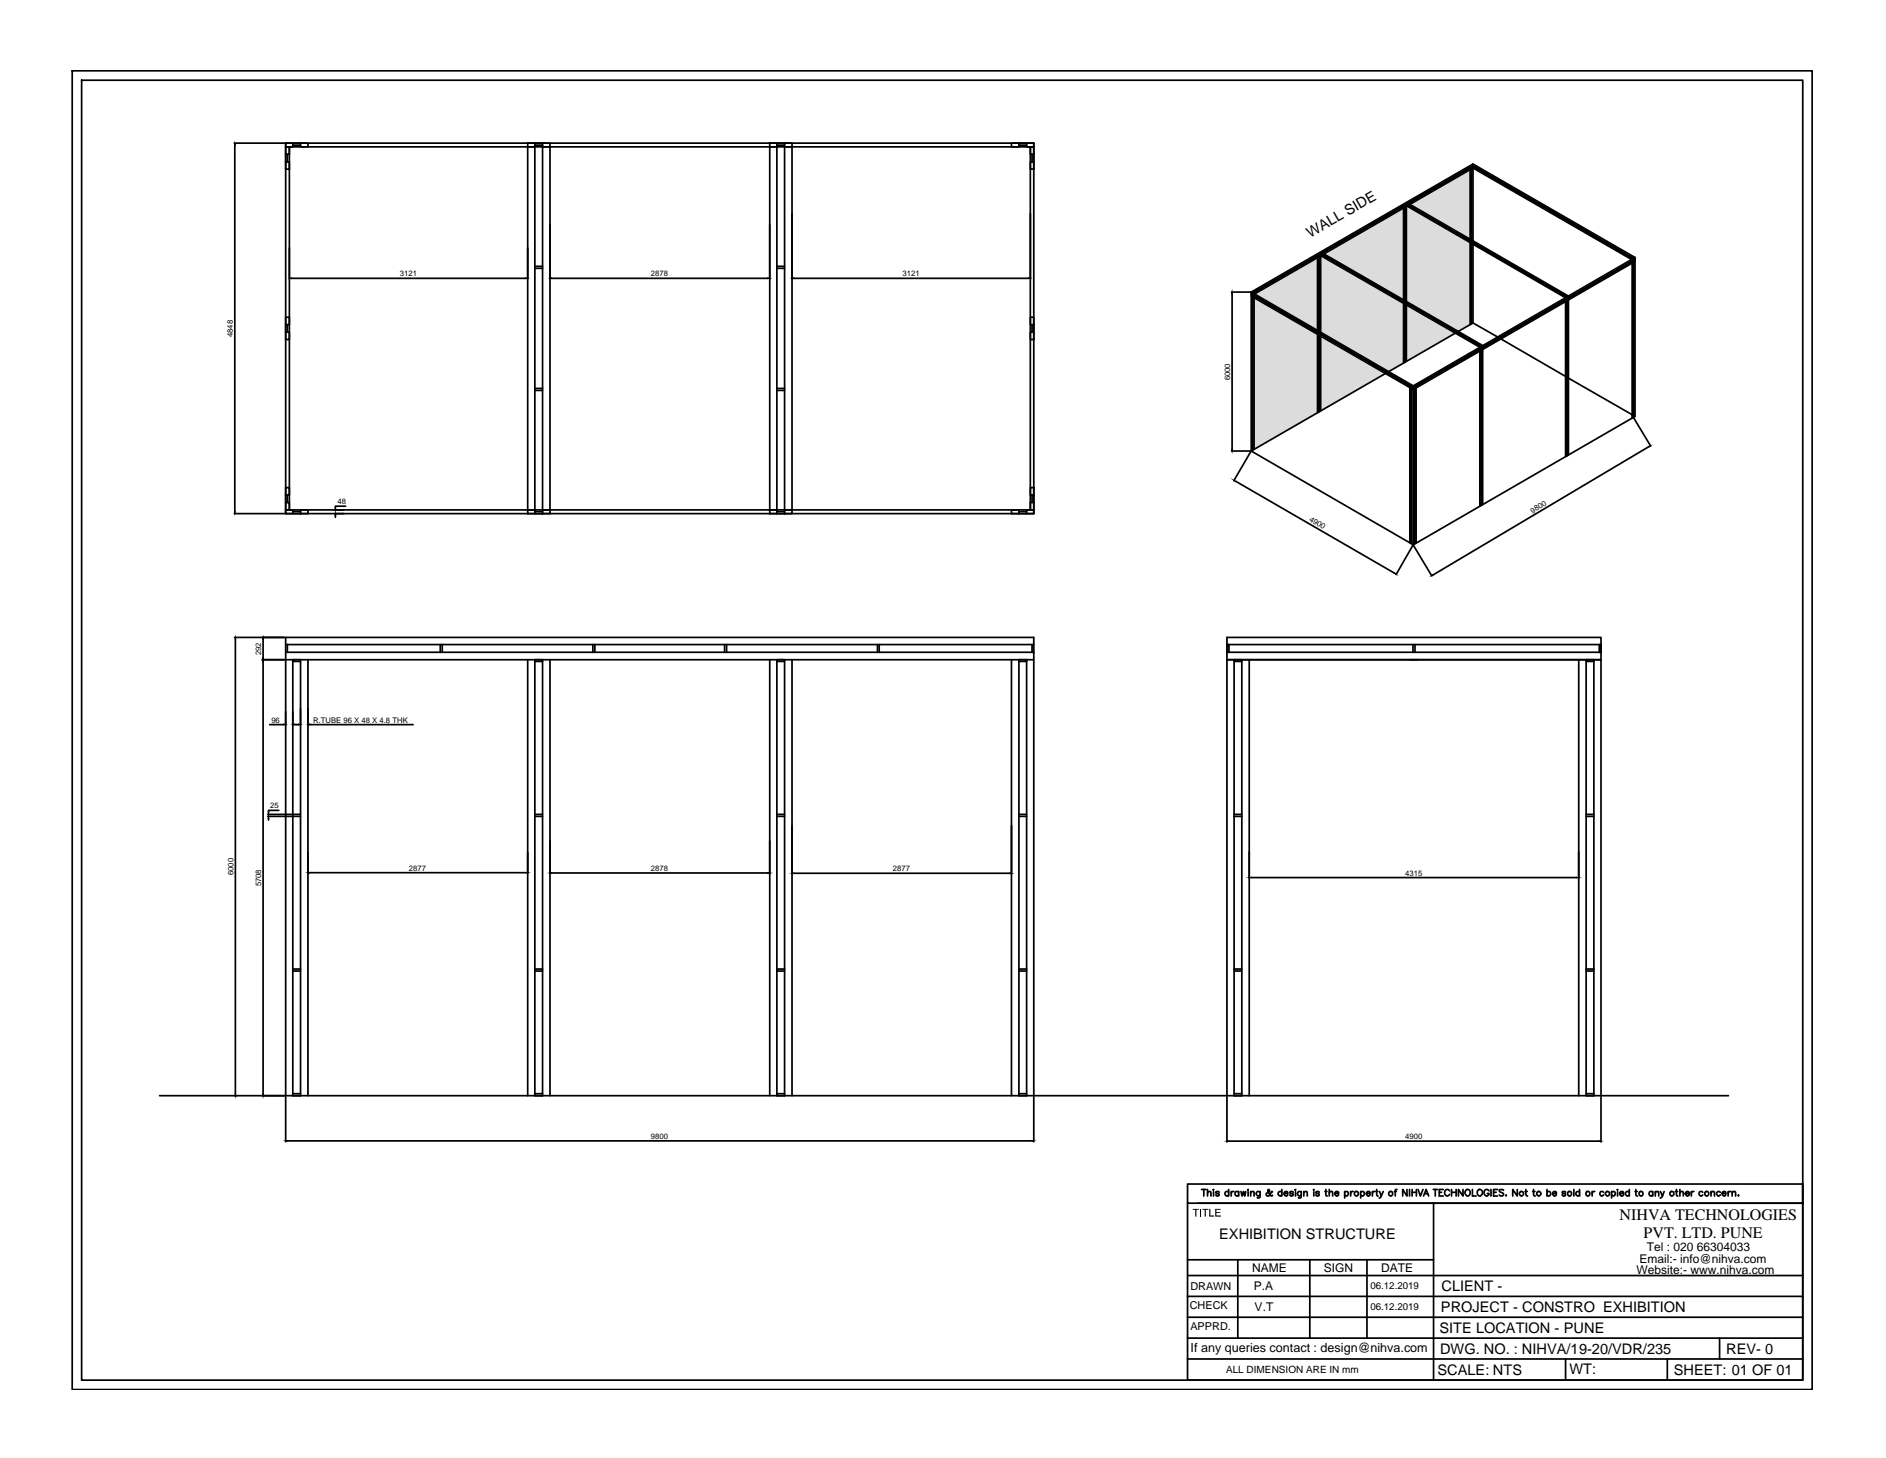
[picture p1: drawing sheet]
<svg xmlns="http://www.w3.org/2000/svg" width="279mm" height="216mm" viewBox="0 0 279 216" stroke-linecap="round" stroke-linejoin="round" font-family="sans-serif">
<!-- layer: 0 -->
<g fill="none" stroke="#000" stroke-width=".25">
<path d="M10.7 10.5h257.8v195.3h-257.8zM12.1 11.9h255v192.5h-255zM34.7 21.2h7.4M34.8 21.5v54.3M42.3 21.2h110.8v54.9h-110.8zM42.3 21.2h1.1v.5h-1.1zM42.3 24h.6v1h-.6zM42.3 22.8v-1.1h.6v1.1h-.6v1.2M42.6 22.8v1.2M42.9 21.7h109.7v53.8h-109.7zM42.9 36.7v4.6M43.4 21.2h1.1v.5h1.1v-.5h-1.1"/>
<path d="M43.4 21.5h1.1M78.2 21.2h1v.5h-1zM78.2 21.7v53.8M79.2 21.2h1.2v.5h1.1v-.5h-1.1M79.2 21.5h1.2M79.2 21.7v53.8M79.2 39.7h1.2M79.2 39.4h1.2M80.4 21.7v53.8M81.5 21.7v53.8M114 21.2h1.1v.5h-1.1zM114 21.7v53.8"/>
<path d="M115.1 21.2h1.1v.5h1.1v-.5h-1.1M115.1 21.5h1.1M115.1 21.7v53.8M115.1 39.7h1.1M115.1 39.4h1.1M116.2 21.7v53.8M117.3 21.7v53.8M150.9 21.2h-1.1v.5h1.1v-.5h1.2M150.9 21.5h1.2M152.1 21.2h1v.5h-1zM152.6 24h.5v1h-.5zM152.6 31.7v9.6"/>
<path d="M152.9 22.8v1.2M153.1 22.8v-1.1h-.5v1.1h.5v1.2M195.2 38.1v10.9M195.4 38v11.1M195.5 38v11.1M195.7 37.9v11.3M195.7 37.9l23.5 13.5M195.9 37.7l23.5 13.6M196 37.7l23.5 13.6M196.2 37.6l23.5 13.6M207.9 30.8v13.6M208.1 30.7v13.8"/>
<path d="M208.2 30.6v14M208.4 30.6v14M208.4 30.5l23.5 13.6M208.6 30.4l23.5 13.6M208.7 30.4l23.5 13.5M208.9 30.3l23.5 13.5M217.8 25.1v10.3M217.8 35.9v12.2M217.9 25v10.5M217.9 36v12M218 25v10.6M218 36.1v11.8"/>
<path d="M218.2 36.2v11.6l-32.8 19 24 13.9M218.2 24.3v11.4M241.7 38.4l-23.5-13.5-32.4 18.6M241.8 39v22.9M241.9 38.3l-23.7-13.6-32.5 18.7M242 38.9v22.9M242 38.8v23M242 38.3l-23.8-13.8-32.7 18.9M242.2 38.1l-24-13.8-32.8 19M242.2 38.1l-32.8 19M242.2 38.4l-32.8 18.9-24-13.8M242.2 38.5l-32.8 19-24-13.9"/>
<path d="M242.2 38.1v23.6l-32.8 19M242.2 38.7l-32.8 19-24-13.9M42.3 49.2h.6v1.1h-.6zM42.3 48.1v-1.1h.6v1.1h-.6v1.1M42.6 48.1v1.1M43.1 41.2h34.8M79.2 57.5h1.2M79.2 57.8h1.2M81.7 41.2h32M115.1 57.5h1.1M115.1 57.8h1.1M117.6 41.2h34.7"/>
<path d="M152.6 49.2h.5v1.1h-.5zM152.9 48.1v1.1M153.1 48.1v-1.1h-.5v1.1h.5v1.1M182.4 43.3h2.9M182.5 43.5v23M185.4 43.3l24 13.8M185.4 43.3v23.5M185.5 43.9v22.8M185.6 44v22.6M185.8 44.1v22.4M195.2 49.5v11.6M195.4 49.6v11.4"/>
<path d="M195.5 49.7v11.2M195.7 49.8v11.1M207.9 44.9v8.8M208.1 45v8.7M208.2 45.1v8.5M208.4 45.2v8.3M208.9 57.4v23M209 57.5v23M209.2 57.6v22.9M209.3 57.3v.2M209.4 57.1v23.6M209.4 57.3v.2"/>
<path d="M209.5 57.6v22.9M209.6 57.6v22.9M209.8 57.4v23M217.6 52.4h-.1M218.2 47.8l3.7 2.1M219.2 52v23M219.4 51.9v23M219.5 51.8v23M219.7 51.8v22.9M222.4 50.2l9.5 5.5M231.9 44.7v22.9M232.1 44.6v22.9"/>
<path d="M232.2 44.5v23M232.4 44.4v23M232.4 56l9.4 5.4M34.7 76.1h7.4M42.3 75.5h1.1v.6h-1.1zM42.3 72.2h.6v1.1h-.6zM42.3 73.3v1.1h.6v1.1h-.6v-1.1M42.6 73.3v1.1M43.4 76.1h1.1v-.6h1.1v.6h-1.1M43.4 75.8h1.1M49.6 76.1h1.4M49.6 75.5h1.4"/>
<path d="M49.7 76.3v.3M51.2 75h-1.5v.2M78.2 75.5h1v.6h-1zM79.2 76.1h1.2v-.6h1.1v.6h-1.1M79.2 75.8h1.2M114 75.5h1.1v.6h-1.1zM115.1 76.1h1.1v-.6h1.1v.6h-1.1M115.1 75.8h1.1M150.9 76.1h-1.1v-.6h1.1v.6h1.2M150.9 75.8h1.2M152.1 75.5h1v.6h-1zM152.6 72.2h.5v1.1h-.5z"/>
<path d="M152.9 73.3v1.1M153.1 73.3v1.1h-.5v1.1h.5v-1.1M182.4 66.8h2.9M183.1 71.3l23.5 13.6M185.3 66.8l-2.5 4.4M241.8 61.5l2.7 4.6M244.2 66.2l-31.9 18.9M34.7 94.4h7.4M34.9 94.6v67.4M38.8 97.7h3.3M39 94.6v2.8M39 97.9v64.1"/>
<path d="M42.3 95.4h110.8M42.3 96.6h110.8M42.3 97.7h110.8M42.6 95.4v1.2M43.4 97.7v64.5M43.4 97.9h1.1M44.5 97.7v64.5M45.6 97.7v64.5M65.2 95.4v1.2M65.5 95.4v1.2M78.2 97.7v64.5M79.2 97.9h1.2"/>
<path d="M81.5 97.7v64.5M87.8 95.4v1.2M88.1 95.4v1.2M107.3 95.4v1.2M107.6 95.4v1.2M114 97.7v64.5M115.1 97.9h1.1M117.3 97.7v64.5M130 95.4v1.2M130.2 95.4v1.2M149.8 97.7v64.5M150.9 97.7v64.5"/>
<path d="M150.9 97.9h1.2M152.1 97.7v64.5M152.9 95.4v1.2M181.8 95.4h.3v1.2h-.3zM181.8 95.4h55.4M181.8 96.6h55.4M181.8 97.7h55.4M182.8 97.9h1.2M185.1 97.7v64.5M209.3 95.4v1.2M209.3 80.7l-2.5 4.4M209.4 80.7l2.7 4.6"/>
<path d="M209.6 95.4v1.2M233.9 97.7v64.5M235 97.9h1.1M236.9 95.4h.3v1.2h-.3zM39.9 107.3h2.1M43.7 107.3h.5M45.9 107.3h15.3M39.7 120.9h3.5M39.7 120.6h3.5M39.8 121.1v.3M41.3 120h-1.5v.3M43.4 120.9h1.1"/>
<path d="M43.4 120.6h1.1M45.9 129.2h32M79.2 120.9h1.2M79.2 120.6h1.2M81.7 129.3h32M115.1 120.9h1.1M115.1 120.6h1.1M117.6 129.3h32M150.9 120.9h1.2M150.9 120.6h1.2M182.8 120.9h1.2M182.8 120.6h1.2"/>
<path d="M185.4 129.9h48.2M235 120.9h1.1M235 120.6h1.1M43.4 143.8h1.1M43.4 143.5h1.1M79.2 143.8h1.2M79.2 143.5h1.2M115.1 143.8h1.1M115.1 143.5h1.1M150.9 143.8h1.2M150.9 143.5h1.2M182.8 143.8h1.2"/>
<path d="M182.8 143.5h1.2M235 143.8h1.1M235 143.5h1.1M23.7 162.2h232.4M42.3 162.2v-67.8h110.8v67.8M42.3 162.4v6.7M42.6 168.9h110.3M43.4 162h1.1M79.2 162.2v-64.5h1.2v64.5M79.2 162h1.2M115.1 162.2v-64.5h1.1v64.5M115.1 162h1.1"/>
<path d="M150.9 162h1.2M153.1 162.4v6.7M175.9 175.3h91.2v2.9h-91.2zM177.4 178.2h89.7M178 176.1h.7M178.3 176.1v1M178.9 176.6l.1-.1h.4v.6M178.9 176.1v1M179.8 176.1v.1zM179.8 176.5v.6M180.6 176.6l-.2-.2-.2 .1v.2l.4 .1v.1l-.2 .2-.3-.2M181.8 162.2v-67.8h55.4v67.8"/>
<path d="M181.8 162.4v6.7M182 176.6a.31 .31 0 0 0-.4-.1 .31 .31 0 0 0 0 .5 .31 .31 0 0 0 .4-.1M182 176.1v1M182.1 169h54.8M182.4 176.4v.7M182.8 176.4a.3 .3 0 0 0-.4 .3M182.8 162.2v-64.5h1.2v64.5M182.8 162h1.2M183.5 176.6a.31 .31 0 0 0-.5-.1 .31 .31 0 0 0 0 .5 .31 .31 0 0 0 .5-.1M183.5 176.4v.7M183.8 176.4l.2 .7 .2-.7 .2 .7 .2-.7M184.9 176.1v.1z"/>
<path d="M184.9 176.5v.6M185.3 176.6l.2-.2 .2 .1 .1 .6M185.3 176.4v.7M186.7 176.4l-.1 .9-.3 .1M186.7 176.6a.33 .33 0 0 0-.6 .1 .33 .33 0 0 0 .4 .4l.2-.2M188.5 176.5h-.1l-.5 .6h-.2l-.1-.3 .5-.5-.1-.1h-.1a.91 .91 0 0 0 .6 .9v-.1M189.9 176.6a.31 .31 0 0 0-.5-.1 .31 .31 0 0 0 0 .5 .31 .31 0 0 0 .5-.1M189.9 176.1v1M190.2 176.7h.6l-.1-.2a.31 .31 0 0 0-.4 .1 .31 .31 0 0 0 0 .4 .31 .31 0 0 0 .5-.1M191.6 176.6l-.2-.2-.3 .2v.1l.4 .1v.2l-.3 .1-.1-.2M191.8 176.2h.2zM191.9 176.5v.6"/>
<path d="M192.8 176.4l-.1 .9-.4 .1M192.8 176.6a.31 .31 0 0 0-.5-.1 .31 .31 0 0 0 0 .5 .31 .31 0 0 0 .5-.1M193.2 176.6l.1-.1h.3l.1 .6M193.2 176.4v.7M194.6 176.1v.1zM194.6 176.5v.6M195.4 176.6l-.1-.2-.3 .1v.2l.4 .1v.1l-.1 .2-.4-.2M196.3 176.4h.3M196.4 176.1v.8l.2 .2M196.9 176.6l.2-.2 .3 .1v.6M196.9 176.1v1M197.8 176.7h.5v-.2a.31 .31 0 0 0-.5 .1 .31 .31 0 0 0 .1 .4 .31 .31 0 0 0 .4-.1"/>
<path d="M199.2 176.6a.31 .31 0 0 1 .5-.1 .31 .31 0 0 1 0 .5 .31 .31 0 0 1-.5-.1M199.2 176.4v1M200.1 176.4v.7M200.5 176.4a.3 .3 0 0 0-.4 .3M201.6 176.6a.31 .31 0 0 1 .4-.1 .31 .31 0 0 1 0 .5 .31 .31 0 0 1-.4-.1M201.6 176.4v1M202.4 176.7h.6l-.1-.2a.31 .31 0 0 0-.4 .1 .31 .31 0 0 0 0 .4 .31 .31 0 0 0 .5-.1M203.3 176.4v.7M203.7 176.4l-.3 .1-.1 .2M203.8 176.4h.3M203.9 176.1v.8l.3 .2M204.4 176.4l.2 .7 .3-.7"/>
<path d="M204.6 177.1l-.3 .3M206.6 176.4h.3M207 176.1l-.3 .1v.1v.8M208.4 176.1v1l-.6-1v1M208.8 176.1v1M209.2 176.1v1M209.2 176.6h.6M209.8 176.1v1M210.1 176.1l.3 1 .4-1M210.9 177.1l.4-1 .4 1M211.1 176.8h.4M212.3 176.1h.7"/>
<path d="M212.4 178.2v26.2M212.6 176.1v1M213.2 176.6h.4M213.8 176.1h-.6v1h.6M214.7 176.3a.38 .38 0 0 0-.4-.2 .38 .38 0 0 0-.3 .4v.2a.37 .37 0 0 0 .3 .4 .37 .37 0 0 0 .4-.2M215 176.6h.7M215 176.1v1M215.7 176.1v1M216.7 176.1v1l-.6-1v1M217.2 176.3l.1-.2a.49 .49 0 0 1 .5 .5 .49 .49 0 0 1-.5 .5l-.1-.2a.47 .47 0 0 1 0-.6zM218.1 176.1v1h.6M218.9 176.3l.1-.1a.48 .48 0 0 1 .6 .4 .48 .48 0 0 1-.5 .5l-.3-.4z"/>
<path d="M220.6 176.3a.38 .38 0 0 0-.4-.2 .38 .38 0 0 0-.3 .4v.2a.36 .36 0 0 0 .3 .4 .36 .36 0 0 0 .4-.4h-.3M220.9 176.1v1M221.3 176.6h.3M221.9 176.1h-.6v1h.6M222.7 176.3l-.2-.2-.4 .2 .1 .2 .5 .3-.2 .3h-.2l-.2-.2M223.1 177v.1zM224.8 176.1v1l-.7-1v1M225.9 176.4h.4M226 176.1v.8l.3 .2M227.1 176.4h.3M227.2 176.1v.8l.2 .2M229.2 176.6a.31 .31 0 0 1 .4-.1 .31 .31 0 0 1 0 .5 .31 .31 0 0 1-.4-.1"/>
<path d="M229.2 176.1v1M230 176.7h.6l-.1-.2a.31 .31 0 0 0-.4 .1 .31 .31 0 0 0 0 .4 .31 .31 0 0 0 .5-.1M231.9 176.6l-.1-.2-.3 .1v.2l.4 .1v.1l-.1 .2-.4-.2M233.2 176.1v1M234 176.6a.31 .31 0 0 0-.4-.1 .31 .31 0 0 0 0 .5 .31 .31 0 0 0 .4-.1M234 176.1v1M235 162.2v-64.5h1.1v64.5M235 162h1.1M235.9 176.4v.7M236.2 176.4a.3 .3 0 0 0-.3 .3M237.2 162.4v6.7M237.6 176.6a.31 .31 0 0 0-.5-.1 .31 .31 0 0 0 0 .5 .31 .31 0 0 0 .5-.1"/>
<path d="M238.7 176.6a.31 .31 0 0 1 .5-.1 .31 .31 0 0 1 0 .5 .31 .31 0 0 1-.5-.1M238.7 176.4v1M239.6 176.1v.1zM239.6 176.5v.6M240 176.7h.5v-.2a.31 .31 0 0 0-.5 .1 .31 .31 0 0 0 .1 .4 .31 .31 0 0 0 .4-.1M241.4 176.6a.33 .33 0 0 0-.6 .1 .33 .33 0 0 0 .4 .4l.2-.2M241.4 176.1v1M242.2 176.4h.4M242.3 176.1v.8l.3 .2M244.8 176.6a.31 .31 0 0 0-.4-.1 .31 .31 0 0 0 0 .5 .31 .31 0 0 0 .4-.1M244.8 176.4v.7M245.2 176.6l.2-.2 .3 .1v.6"/>
<path d="M245.2 176.4v.7M246 176.4l.3 .7 .2-.7M246.3 177.1l-.4 .3M248.2 176.4h.3M248.4 176.1v.8l.2 .2M248.9 176.6l.2-.2 .2 .1 .1 .6M248.9 176.1v1M249.7 176.7h.6l-.2-.2a.33 .33 0 0 0-.4 .2 .33 .33 0 0 0 .3 .4l.3-.2M250.6 176.4v.7M250.9 176.4l-.3 .2v.1M252.3 176.6a.31 .31 0 0 0-.5-.1 .31 .31 0 0 0 0 .5 .31 .31 0 0 0 .5-.1M253.5 176.6l.2-.2 .2 .1 .1 .6"/>
<path d="M253.5 176.4v.7M254.9 176.6a.33 .33 0 0 0-.6 .1 .33 .33 0 0 0 .4 .4l.2-.2M255.1 176.7h.6l-.1-.2a.31 .31 0 0 0-.4 .1 .31 .31 0 0 0 0 .4 .31 .31 0 0 0 .5-.1M256 176.4v.7M256.4 176.4a.3 .3 0 0 0-.4 .3M256.6 176.6l.1-.1h.4v.6M256.6 176.4v.7M257.5 177h.1l-.1 .1zM267.1 175.3v29.1h-91.2v-26.2M175.9 198.1h91.2M175.9 195.1h91.2M175.9 192h91.2"/>
<path d="M175.9 188.9h91.2M175.9 186.5h36.5M183.4 186.5v11.6M194 186.5v11.6M202.5 186.5v11.6M254.7 198.1v3.1M175.9 201.2h91.2M231.9 201.2v3.2M247 201.2v3.2"/>
<circle cx="200.9" cy="176.7" r=".32"/>
<circle cx="206" cy="176.7" r=".32"/>
<circle cx="225.4" cy="176.7" r=".32"/>
<circle cx="228" cy="176.7" r=".32"/>
<circle cx="232.5" cy="176.7" r=".32"/>
<circle cx="235.2" cy="176.7" r=".32"/>
<circle cx="238.2" cy="176.7" r=".32"/>
<circle cx="243.1" cy="176.7" r=".32"/>
<circle cx="247.7" cy="176.7" r=".32"/>
<circle cx="252.8" cy="176.7" r=".32"/>
</g>
<g fill="#000" stroke="#000" stroke-width=".15">
<path d="M34.8 21.2l.1 .3h-.2zM42.9 41.2l.2-.1v.2zM77.9 41.1l.3 .1-.3 .1zM81.5 41.2l.2-.1v.2zM113.7 41.1l.3 .1-.3 .1zM117.3 41.2l.3-.1v.2zM152.3 41.1l.3 .1-.3 .1zM182.5 43.3l.1 .2h-.1zM34.7 75.8h.2l-.1 .3zM49.7 76.1v.2h-.1zM49.6 75.2h.1v.3zM182.5 66.5h.1l-.1 .3z"/>
<path d="M182.8 71.1l.3 .2zM244.2 66.1l.3-.1-.2 .2zM34.9 94.4v.2h-.1zM38.9 97.4h.1v.3zM39 94.4v.2h-.1zM39 97.7v.2h-.1zM206.6 84.8l.2 .2-.2-.1zM212.1 85.2l.2-.1v.1zM42 107.2l.3 .1h-.3zM43.4 107.3l.3-.1v.1zM44.2 107.2l.3 .1h-.3zM45.6 107.3l.3-.1v.1z"/>
<path d="M39.8 120.9v.2h-.1zM39.7 120.3h.1v.3zM45.6 129.2h.3v.1zM77.9 129.2h.3l-.3 .1zM81.5 129.3l.2-.1v.1zM113.7 129.2l.3 .1h-.3zM117.3 129.3h.3v.1zM149.6 129.3h.2l-.2 .1zM185.1 129.9h.3v.1zM233.6 129.9h.3l-.3 .1zM34.8 162h.1v.2zM38.9 162h.1v.2z"/>
<path d="M42.3 168.9h.3v.1zM152.9 168.9h.2l-.2 .1zM181.8 169l.3-.1v.1zM236.9 168.9l.3 .1h-.3z"/>
</g>
<path d="M176.7 179h.9v.1h-.4v1.1h-.1v-1.1h-.4zM177.8 179h.1v1.2h-.1zM178.1 179h.9v.1h-.4v1.1h-.1v-1.1h-.4zM179.1 179h.2v1h.6v.2h-.8zM180 179h.8v.1h-.6v.4h.6v.1h-.6v.4h.7v.2h-.9z" fill="#000"/>
<g fill="#dcdcdc" stroke="#dcdcdc" stroke-width=".15">
<path d="M185.8 44.1l9.4 5.4h-9.4z"/>
<path d="M185.8 49.5h9.4v11.6z"/>
<path d="M208.4 30.6h.1z"/>
<path d="M208.4 44.6h9.4v3.5z"/>
<path d="M195.7 37.9h.1z"/>
<path d="M195.7 49.2h12.2v4.5z"/>
<path d="M185.8 49.5v11.6h9.4zM185.8 61.1h9.4l-9.4 5.4z"/>
<path d="M208.9 30.3h8.9v-5.2zM208.9 30.3h8.9v5.1z"/>
<path d="M208.4 30.6v5.3h9.4zM208.4 30.6l9.4 5.3z"/>
<path d="M208.4 35.9v8.7h9.4zM208.4 35.9h9.4v8.7z"/>
<path d="M208.4 44.6l5.9 3.5h3.5zM214.3 48.1h3.5l-1.8 1z"/>
<path d="M196.2 37.6h11.7v-6.8zM196.2 37.6h11.7v6.8z"/>
<path d="M195.7 37.9v7h12.2zM195.7 37.9l12.2 7z"/>
<path d="M195.7 44.9v4.3h12.2zM195.7 44.9h12.2v4.3z"/>
<path d="M195.7 49.2l7.8 4.5h4.4zM203.5 53.7h4.4l-2.2 1.3z"/>
<path d="M185.8 43.5h9.4v-5.4zM185.8 43.5h9.4v5.5z"/>
<path d="M208.4 45.2v4.1h7.2zM208.4 49.3h7.2l-7.2 4.2z"/>
<path d="M195.7 49.8v5.5h9.5zM195.7 55.3h9.5l-9.5 5.6z"/>
</g>
<g font-size="2.4">
<text x="239.9" y="180.7">NIHVA TECHNOLOGIES</text>
<text x="243.5" y="183.4">PVT. LTD. PUNE</text>
</g>
<g font-size="2.2">
<text x="194.1" y="35.2" transform="rotate(-30 194.1 35.2)">WALL SIDE</text>
<text x="180.6" y="183.4">EXHIBITION STRUCTURE</text>
<text x="213.6" y="191.2">CLIENT -</text>
<text x="213.3" y="197.3">SITE LOCATION - PUNE</text>
<text x="213.5" y="194.3">PROJECT - CONSTRO EXHIBITION</text>
<text x="213" y="203.6">SCALE: NTS</text>
<text x="213.3" y="200.4">DWG. NO. : NIHVA/19-20/VDR/235</text>
<text x="232.5" y="203.5">WT:</text>
<text x="248" y="203.6">SHEET: 01 OF 01</text>
<text x="255.7" y="200.4">REV- 0</text>
</g>
<text font-size="1.9" x="176.4" y="200.2">If any queries contact : design@nihva.com</text>
<g font-size="1.8">
<text x="244" y="185.2">Tel : 020 66304033</text>
<text x="185.5" y="188.4">NAME</text>
<text x="185.7" y="191">P.A</text>
<text x="196.1" y="188.4">SIGN</text>
<text x="204.6" y="188.4">DATE</text>
<text x="242.4" y="188.7">Website:- www.nihva.com</text>
<text x="242.9" y="187">Email:- info@nihva.com</text>
<text x="185.9" y="194.1">V.T</text>
</g>
<g font-size="1.6">
<text x="176.3" y="191.1">DRAWN</text>
<text x="176.3" y="193.8">CHECK</text>
<text x="176.3" y="196.9">APPRD.</text>
</g>
<text font-size="1.5" x="181.6" y="203.3">ALL DIMENSION ARE IN mm</text>
<g font-size="1.4">
<text x="203" y="190.9">06.12.2019</text>
<text x="203" y="194">06.12.2019</text>
</g>
<g font-size="1.1">
<text x="59.3" y="40.9">3121</text>
<text x="96.4" y="40.9">2878</text>
<text x="133.7" y="40.9">3121</text>
<text x="34.5" y="49.9" transform="rotate(-90 34.5 49.9)">4848</text>
<text x="182.2" y="56.3" transform="rotate(-90 182.2 56.3)">6000</text>
<text x="50" y="74.7">48</text>
<text x="193.9" y="77.2" transform="rotate(30 193.9 77.2)">4900</text>
<text x="227" y="76.1" transform="rotate(-31 227 76.1)">9800</text>
<text x="38.7" y="97" transform="rotate(-90 38.7 97)">292</text>
<text x="40.2" y="107">96</text>
<text x="46.4" y="107">R.TUBE 96 X 48 X 4.8 THK</text>
<text x="40" y="119.7">25</text>
<text x="34.6" y="129.6" transform="rotate(-90 34.6 129.6)">6000</text>
<text x="38.7" y="131.3" transform="rotate(-90 38.7 131.3)">5708</text>
<text x="60.6" y="128.9">2877</text>
<text x="96.4" y="129">2878</text>
<text x="132.3" y="129">2877</text>
<text x="208.2" y="129.7">4315</text>
<text x="96.4" y="168.6">9800</text>
<text x="208.2" y="168.7">4900</text>
</g>
</svg>
